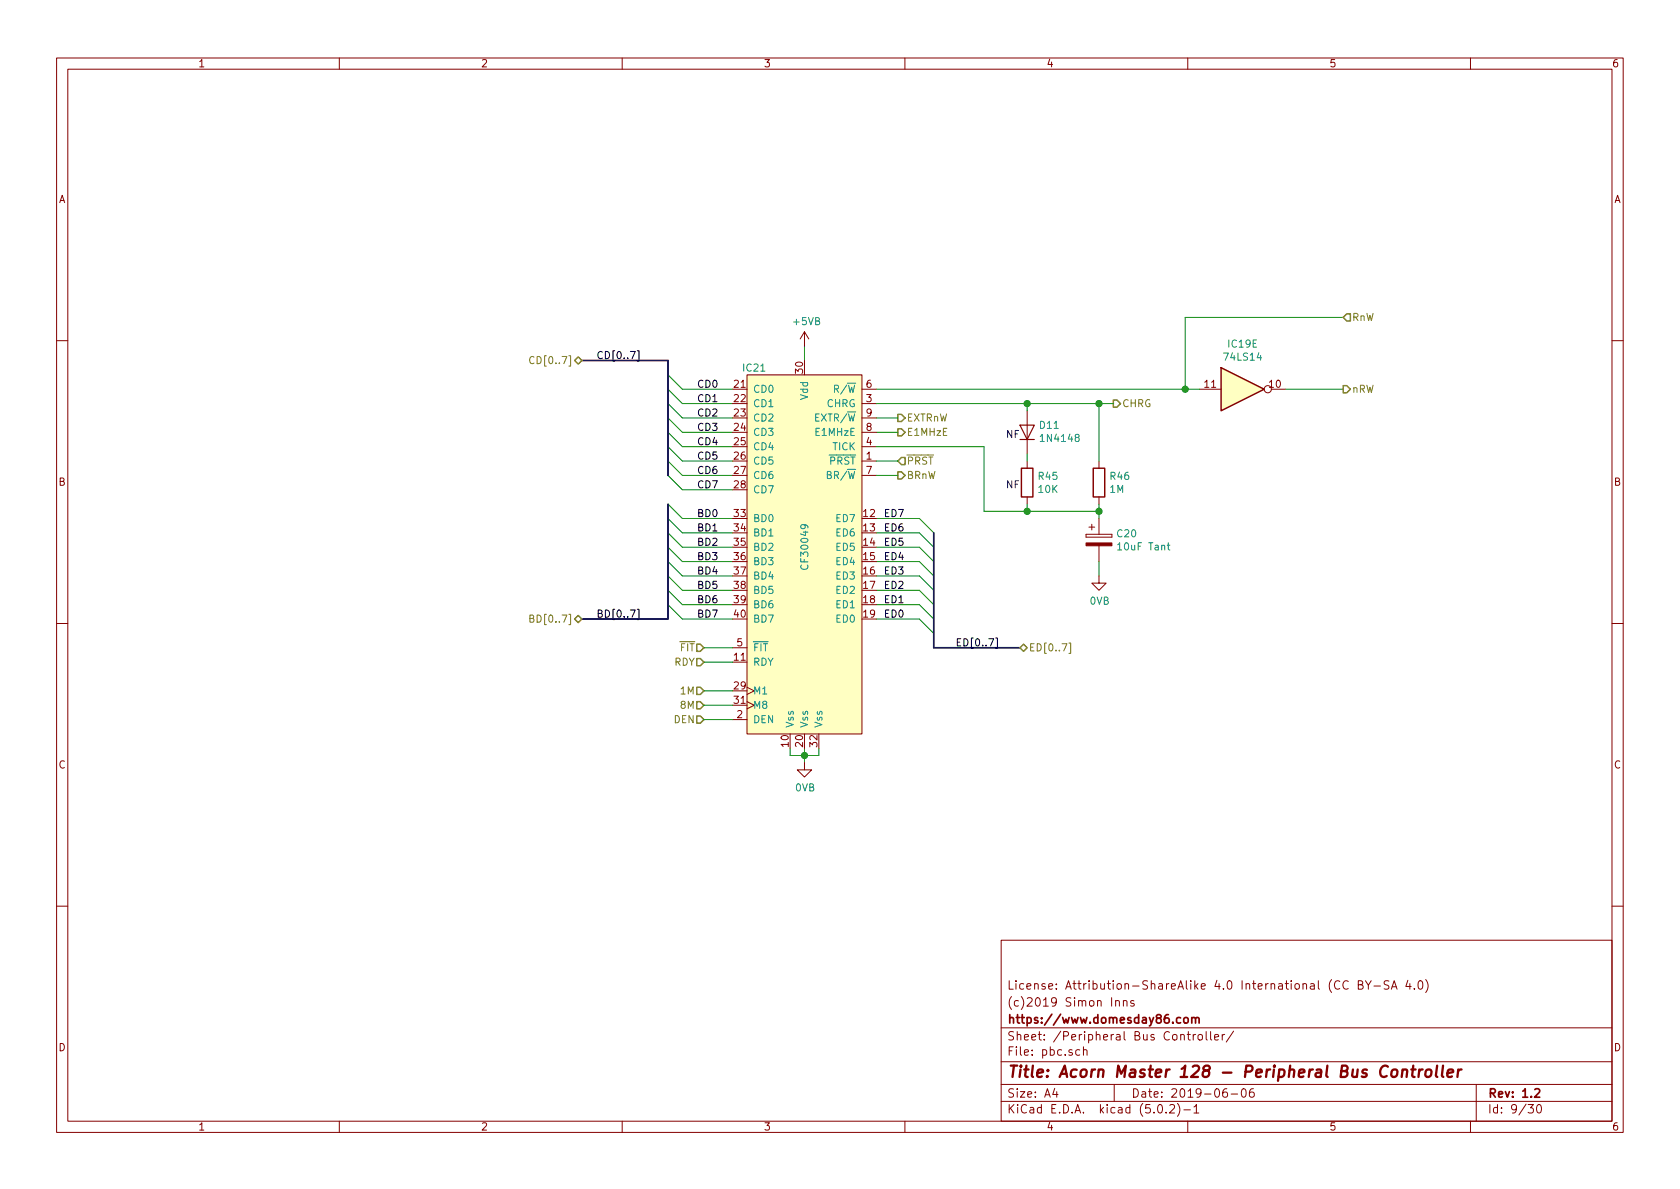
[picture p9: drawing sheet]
<svg xmlns="http://www.w3.org/2000/svg" width="297mm" height="210mm" viewBox="0 0 297 210" stroke-linecap="round" stroke-linejoin="round" font-family="sans-serif">
<g fill="none" stroke="#840000" stroke-width=".18">
<path d="M10 10.3h277v189.9h-277zM12 12.2h273v186.1h-273zM60 10.3v1.9M110 10.3v1.9M160 10.3v1.9M210 10.3v1.9M260 10.3v1.9M142.2 58.7l-.7 1.2M142.2 58.7v2.5M142.2 58.7l.8 1.2M10 60.2h2M132.1 66.3h20.3v63.5h-20.3z"/>
<path d="M152.4 68.8h2.5M152.4 71.4h2.5M152.4 79h2.5M152.4 76.4h2.5M152.4 73.9h2.5M181.6 72.6v7.7M212.1 68.8h3.8M224.8 68.8h2.5M285 60.2h2M152.4 81.5h2.5M152.4 84.1h2.5M181.6 81.5v1.3"/>
<path d="M181.6 87.9v1.2M192 94.5v.5zM192 95h4.6zM192 94.5h4.6zM192.5 93.2h1M193 92.7v1M194.3 81.5v1.3M194.3 87.9v1.2M194.3 91.7v2.8M194.3 96.5v2.8M196.6 94.5v.5zM10 110.3h2"/>
<path d="M129.5 114.5h2.6M194.3 101.8v1.3h1.3l-1.3 1.3-1.3-1.3h1.3M285 110.3h2M129.5 127.2h2.6M132.1 121.5l1.2 .7-1.2 .6M132.1 124.1l1.2 .6-1.2 .6M142.2 134.9v1.2h1.3l-1.3 1.3-1.2-1.3h1.2M10 160.2h2M177 166.3h108v32h-108zM197.3 177.1v-.1a.37 .37 0 0 1 .6 .1v.8M197.3 176.9v1M198.6 177.1l.2-.2 .4 .1 .1 .9"/>
<path d="M198.6 176.9v1M200.5 177a.37 .37 0 0 0-.6 .1l.1 .3 .5 .1 .1 .1-.3 .3-.4-.1M238.4 173.6a.7 .7 0 0 0-.9 .2 .7 .7 0 0 0 .1 .9 .55 .55 0 0 0 .8 .1M240.2 174.1l.7-.1v-.3l-.1-.2-.6-.1v1.5h.5l.3-.3a.41 .41 0 0 0-.4-.5M241.4 173.4l.5 .8 .5-.8M241.9 174.2v.7M242.9 174.4h1.2M245.6 173.5l-.6-.1-.3 .3 .1 .3 .7 .4v.4l-.2 .1-.6-.1M246 174.9l.5-1.5 .5 1.5M246.2 174.5h.7M248.9 173.3l-.3 1.1h.9M249.3 173.9v1"/>
<path d="M250.1 174.8v.1M250.9 173.6l.3-.2a.94 .94 0 0 1 0 1.5l-.4-.3-.1-.6zM252.1 173.2a1.71 1.71 0 0 1 0 2.3M285 160.2h2M60 198.3v1.9M110 198.3v1.9M160 198.3v1.9M177 194.8h108M177 191.8h108M177 187.8h108M177 181.8h108M186.5 192.5l-.4 1h1"/>
<path d="M186.8 193v1M190.9 185.7l-.4-.1-.3 .3 .1 .6 .2 .1 .4-.1M191.6 185.7a.37 .37 0 0 1 .6 .1v.8M191.6 185.1v1.5M197 191.8v3M204.8 195.5l.4-.2a.94 .94 0 0 1 0 1.5 .79 .79 0 0 1-.4-1.3zM206.2 196.7v.1M206.8 195.5l.2-.2h.4l.2 .2 .1 .3-.1 .2-.8 .8h.9M208.2 195.1a1.71 1.71 0 0 1 0 2.3M209.3 196.3h1.2M209.9 182.9h.6M210 198.3v1.9"/>
<path d="M210.1 182.4v1.3l.4 .2M211 182.9v1M211.1 195.8l.4-.5v1.5M211.1 196.8h.9M211.4 182.9l-.3 .1-.1 .2M211.9 183.1l.2-.2 .4 .2v.7l-.2 .1-.4-.1zM213.3 182.4v1.3l.2 .2M214 182.4v1.3l.2 .2M214.8 183.4l.7-.1-.1-.3-.4-.1-.2 .2v.7h.6M216.1 182.9v1M216.5 182.9l-.4 .3M216.9 192.5a.62 .62 0 0 0-.7 .7l.1 .7 .2 .1 .5-.1v-.5l-.1-.2-.4-.1-.3 .3"/>
<path d="M217.7 193.5h1.1M218.1 182.3l-1.3 2M219.6 192.7l.4-.2a.94 .94 0 0 1 0 1.5 .82 .82 0 0 1-.4-1.3zM221.6 192.5a.59 .59 0 0 0-.7 .7l.1 .7 .2 .1 .5-.1 .1-.5-.2-.2-.4-.1-.3 .3M260 198.3v1.9M261 191.8v6.5M270.2 195.3h.9l-.5 .6 .4 .1v.7l-.2 .1-.6-.1M271.8 195.5l.4-.2a.94 .94 0 0 1 0 1.5 .79 .79 0 0 1-.4-1.3z"/>
<circle cx="224.2" cy="68.8" r=".63"/>
</g>
<path d="M210.7 179.9v1M208.7 180l-.4-.1-.3 .3 .1 .6 .2 .1 .4-.1M209.4 180.1l.2-.2 .4 .2 .1 .5-.1 .2-.4 .1-.2-.1zM210.7 180.1l.1-.1a.37 .37 0 0 1 .6 .1v.8M211.4 180.1l.2-.2 .3 .1 .1 .9M271.4 192.7l.2-.2h.4l.2 .5-.9 1h.9" fill="none" stroke="#840000" stroke-width=".3"/>
<g fill="none" stroke="#840000" stroke-width=".41">
<path d="M246.2 189.3a.53 .53 0 0 1 .5-.2 .53 .53 0 0 1 .4 .4l-.1 .6a.54 .54 0 0 1-.5 .4 .54 .54 0 0 1-.5-.4zM248 189.3a.5 .5 0 0 1 .8 .1l-.1 1M248 189.1l-.2 1.3M249.5 189.1h.8M249.9 188.4l-.2 1.8 .1 .1 .3 .1M251 189.1l-.2 1.3M251.5 189.1a.55 .55 0 0 0-.6 .4M252.2 189.3a.53 .53 0 0 1 .5-.2 .53 .53 0 0 1 .4 .4l-.1 .6a.54 .54 0 0 1-.5 .4 .54 .54 0 0 1-.5-.4zM254.1 188.4l-.2 1.8 .2 .2M255.1 188.4l-.2 1.8 .3 .2M255.9 189.8l1-.2v-.4l-.6-.1-.3 .3v.9l.1 .1 .6-.1M257.8 189.1l-.1 1.3"/>
<path d="M258.4 189.1a.55 .55 0 0 0-.6 .4"/>
</g>
<g fill="none" stroke="#008400" stroke-width=".18">
<path d="M237.5 56.1h-28v12.7M118.1 66.3l2.5 2.5h8.9M118.1 68.8l2.5 2.6h8.9M118.1 71.4l2.5 2.5h8.9M118.1 73.9l2.5 2.5h8.9M118.1 76.4l2.5 2.6h8.9M118.1 79l2.5 2.5h8.9M142.2 61.2v2.5M154.9 68.8h57.2M154.9 71.4h41.9M154.9 73.9h3.8M154.9 76.4h3.8"/>
<path d="M154.9 79h19.1v11.4h20.3M181.6 71.4v1.2M194.3 71.4v10.1M227.3 68.8h10.2M118.1 81.5l2.5 2.6h8.9M118.1 84.1l2.5 2.5h8.9M118.1 89.1l2.5 2.6h8.9M118.1 91.7l2.5 2.5h8.9M118.1 94.2l2.5 2.6h8.9M118.1 96.8l2.5 2.5h8.9M118.1 99.3l2.5 2.5h8.9M154.9 81.5h3.8"/>
<path d="M154.9 84.1h3.8M154.9 91.7h7.7l2.5 2.5M154.9 94.2h7.7l2.5 2.6M154.9 96.8h7.7l2.5 2.5M154.9 99.3h7.7l2.5 2.5M181.6 80.3v1.2M181.6 89.1v1.3M194.3 89.1v2.6M194.3 99.3v2.5M118.1 101.8l2.5 2.6h8.9M118.1 104.4l2.5 2.5h8.9M118.1 106.9l2.5 2.6h8.9"/>
<path d="M124.5 114.5h5M124.5 117.1h5M154.9 101.8h7.7l2.5 2.6M154.9 104.4h7.7l2.5 2.5M154.9 106.9h7.7l2.5 2.6M154.9 109.5h7.7l2.5 2.5M124.5 122.2h5M124.5 124.7h5M124.5 127.2h5M139.7 132.3v1.3h5.1v-1.3M142.2 132.3v2.6"/>
</g>
<g fill="#008400" stroke="#008400" stroke-width=".25">
<circle cx="142.2" cy="133.6" r=".51"/>
<circle cx="209.6" cy="68.8" r=".51"/>
<circle cx="181.6" cy="71.4" r=".51"/>
<circle cx="194.3" cy="90.4" r=".51"/>
<circle cx="181.6" cy="90.4" r=".51"/>
<circle cx="194.3" cy="71.4" r=".51"/>
</g>
<path d="M102.9 63.7h15.2v20.4M118.1 89.1v20.4h-15.2M165.1 94.2v20.3h15.2" fill="none" stroke="#000084" stroke-width=".3"/>
<path d="M112.7 62h.3v1.8h-.3M111.5 107.9h.8l-.5 1.2M112.7 107.7h.3v1.9h-.3M176 112.8h.4v1.8h-.4" fill="none" stroke="#000" stroke-width=".18"/>
<path d="M94.4 63.2a.5 .5 0 0 0-.6 0 .5 .5 0 0 0-.2 .6 .45 .45 0 0 0 .3 .5 .45 .45 0 0 0 .5-.1M93.7 109.4l.5-.1 .2-.2-.1-.2-.6-.1v1.2h.5l.2-.1v-.3l-.3-.2M189 113.7h.3v1.8h-.3" fill="none" stroke="#848400" stroke-width=".18"/>
<g fill="none" stroke="#848400" stroke-width=".25">
<path d="M238.1 55.5h.7v1.3h-.7l-.6-.7zM102.2 63.1l.7 .6-.7 .7-.6-.7zM158.7 73.3h.7l.6 .6-.6 .6h-.7zM158.7 75.8h.7l.6 .6-.6 .7h-.7zM196.8 70.7h.7l.6 .7-.6 .6h-.7zM237.5 68.2h.6l.7 .6-.7 .7h-.6zM158.7 83.4h.7l.6 .7-.6 .6h-.7zM159.4 80.9h.6v1.3h-.6l-.7-.7zM101.6 109.5l.6-.7 .7 .7-.7 .6zM123.2 113.9h.6l.7 .6-.7 .7h-.6zM123.2 116.5h.6l.7 .6-.7 .6h-.6zM180.3 114.5l.7-.6 .6 .6-.6 .7z"/>
<path d="M123.2 121.5h.6l.7 .7-.7 .6h-.6zM123.2 124.1h.6l.7 .6-.7 .6h-.6zM123.2 126.6h.6l.7 .6-.7 .7h-.6z"/>
</g>
<g fill="#ffffc2" stroke="#ffffc2" stroke-width=".18">
<path d="M215.9 65l7.6 3.8-7.6 3.8z"/>
<path d="M132.1 66.3h20.3v63.5h-20.3z"/>
</g>
<path d="M215.9 65l7.6 3.8-7.6 3.8zM180.6 82.8h2v5.1h-2zM193.3 82.8h2v5.1h-2z" fill="none" stroke="#840000" stroke-width=".25"/>
<path d="M180.3 75.2h2.6l-1.3 2.5zM180.3 77.7h2.6" fill="none" stroke="#840000" stroke-width=".2"/>
<path d="M192 96h4.6v.5h-4.6z" fill="#840000" stroke="#840000" stroke-width=".18"/>
<path d="M206.4 96.4h.5M206.6 96v1.1l.3 .2" fill="none" stroke="#008484" stroke-width=".18"/>
<text font-size="2.8" fill="#840000" x="178" y="190.5">Title: Acorn Master 128 - Peripheral Bus Controller</text>
<g font-size="2.1" fill="#840000">
<text x="178" y="178">(c)2019 Simon Inns</text>
<text x="178" y="175">License: Attribution-ShareAlike 4.0 International (CC BY-SA 4.0)</text>
<text x="178" y="184">Sheet: /Peripheral Bus Controller/</text>
<text x="178" y="181">https://www.domesday86.com</text>
<text x="178" y="186.7">File: pbc.sch</text>
<text x="178" y="196.9">KiCad E.D.A. kicad (5.0.2)-1</text>
<text x="178" y="194.1">Size: A4</text>
<text x="200" y="194.1">Date: 2019-06-06</text>
<text x="263" y="194.1">Rev: 1.2</text>
<text x="263" y="196.9">Id: 9/30</text>
</g>
<g font-size="1.8" fill="#840000">
<text x="35" y="11.9">1</text>
<text x="85" y="11.9">2</text>
<text x="135" y="11.9">3</text>
<text x="185" y="11.9">4</text>
<text x="235" y="11.9">5</text>
<text x="285" y="11.9">6</text>
<text x="10.4" y="35.9">A</text>
<text x="285.4" y="35.9">A</text>
<text x="142" y="66" transform="rotate(-90 142 66)">30</text>
<text x="129.8" y="68.6">21</text>
<text x="129.8" y="71.1">22</text>
<text x="153.2" y="71.1">3</text>
<text x="153.2" y="68.6">6</text>
<text x="213" y="68.6">11</text>
<text x="224.5" y="68.6">10</text>
<text x="129.8" y="73.7">23</text>
<text x="129.8" y="76.2">24</text>
<text x="153.2" y="76.2">8</text>
<text x="153.2" y="73.7">9</text>
<text x="129.8" y="78.7">25</text>
<text x="129.8" y="81.3">26</text>
<text x="129.8" y="83.8">27</text>
<text x="153.2" y="81.3">1</text>
<text x="153.2" y="78.7">4</text>
<text x="153.2" y="83.8">7</text>
<text x="10.4" y="85.9">B</text>
<text x="129.8" y="86.4">28</text>
<text x="285.4" y="85.9">B</text>
<text x="129.8" y="91.4">33</text>
<text x="129.8" y="94">34</text>
<text x="152.7" y="91.4">12</text>
<text x="152.7" y="94">13</text>
<text x="129.8" y="96.5">35</text>
<text x="129.8" y="99.1">36</text>
<text x="129.8" y="101.6">37</text>
<text x="152.7" y="96.5">14</text>
<text x="152.7" y="99.1">15</text>
<text x="152.7" y="101.6">16</text>
<text x="129.8" y="104.1">38</text>
<text x="129.8" y="106.7">39</text>
<text x="152.7" y="104.1">17</text>
<text x="152.7" y="106.7">18</text>
<text x="129.8" y="109.2">40</text>
<text x="152.7" y="109.2">19</text>
<text x="129.8" y="116.8">11</text>
<text x="130.3" y="114.3">5</text>
<text x="129.8" y="121.9">29</text>
<text x="129.8" y="124.5">31</text>
<text x="130.3" y="127">2</text>
<text x="10.4" y="135.9">C</text>
<text x="139.4" y="132" transform="rotate(-90 139.4 132)">10</text>
<text x="142" y="132" transform="rotate(-90 142 132)">20</text>
<text x="144.5" y="132" transform="rotate(-90 144.5 132)">32</text>
<text x="285.4" y="135.9">C</text>
<text x="10.4" y="185.9">D</text>
<text x="285.4" y="185.9">D</text>
<text x="35" y="199.9">1</text>
<text x="85" y="199.9">2</text>
<text x="135" y="199.9">3</text>
<text x="185" y="199.9">4</text>
<text x="235" y="199.9">5</text>
<text x="285" y="199.9">6</text>
</g>
<g font-size="1.8" fill="#008484">
<text x="140.4" y="57.5">+5VB</text>
<text x="131.5" y="65.7">IC21</text>
<text x="216.6" y="63.8">74LS14</text>
<text x="217.2" y="61.5">IC19E</text>
<text x="133.1" y="69.5">CD0</text>
<text x="142.9" y="70.7" transform="rotate(-90 142.9 70.7)">Vdd</text>
<text x="148" y="69.5">R/W</text>
<text x="133.1" y="72">CD1</text>
<text x="133.1" y="74.5">CD2</text>
<text x="133.1" y="77.1">CD3</text>
<text x="144.4" y="77.1">E1MHzE</text>
<text x="144.5" y="74.5">EXTR/W</text>
<text x="146.2" y="72">CHRG</text>
<text x="183.9" y="75.8">D11</text>
<text x="133.1" y="79.6">CD4</text>
<text x="133.1" y="82.2">CD5</text>
<text x="146.7" y="82.2">PRST</text>
<text x="147.3" y="79.6">TICK</text>
<text x="184.3" y="78.2">1N4148</text>
<text x="133.1" y="84.7">CD6</text>
<text x="133.1" y="87.2">CD7</text>
<text x="146.7" y="84.7">BR/W</text>
<text x="183.7" y="84.9">R45</text>
<text x="183.7" y="87.2">10K</text>
<text x="196.3" y="87.2">1M</text>
<text x="196.4" y="84.9">R46</text>
<text x="133.1" y="92.3">BD0</text>
<text x="133.1" y="94.9">BD1</text>
<text x="148" y="92.3">ED7</text>
<text x="148" y="94.9">ED6</text>
<text x="197.6" y="95">C20</text>
<text x="133.1" y="97.4">BD2</text>
<text x="133.1" y="99.9">BD3</text>
<text x="142.9" y="100.4" transform="rotate(-90 142.9 100.4)">CF30049</text>
<text x="148" y="97.4">ED5</text>
<text x="148" y="99.9">ED4</text>
<text x="198" y="97.3">10uF Tant</text>
<text x="133.1" y="102.5">BD4</text>
<text x="133.1" y="105">BD5</text>
<text x="133.1" y="107.6">BD6</text>
<text x="148" y="102.5">ED3</text>
<text x="148" y="105">ED2</text>
<text x="148" y="107.6">ED1</text>
<text x="192.7" y="106.9">0VB</text>
<text x="133.1" y="110.1">BD7</text>
<text x="148" y="110.1">ED0</text>
<text x="133.1" y="117.7">RDY</text>
<text x="133.1" y="115.2">FIT</text>
<text x="133.1" y="122.8">M1</text>
<text x="133.1" y="125.3">M8</text>
<text x="133.1" y="127.9">DEN</text>
<text x="140.3" y="128.8" transform="rotate(-90 140.3 128.8)">Vss</text>
<text x="142.9" y="128.8" transform="rotate(-90 142.9 128.8)">Vss</text>
<text x="145.4" y="128.8" transform="rotate(-90 145.4 128.8)">Vss</text>
<text x="140.7" y="139.9">0VB</text>
</g>
<g font-size="1.8" fill="#848400">
<text x="239" y="56.8">RnW</text>
<text x="94.7" y="64.4">CD[0..7]</text>
<text x="239" y="69.5">nRW</text>
<text x="160.3" y="74.5">EXTRnW</text>
<text x="160.3" y="77.1">E1MHzE</text>
<text x="198.4" y="72">CHRG</text>
<text x="160.3" y="82.2">PRST</text>
<text x="160.3" y="84.7">BRnW</text>
<text x="94.7" y="110.1">BD[0..7]</text>
<text x="119.2" y="117.7">RDY</text>
<text x="120.3" y="115.2">FIT</text>
<text x="181.9" y="115.2">ED[0..7]</text>
<text x="120.5" y="122.8">1M</text>
<text x="120.5" y="125.3">8M</text>
<text x="119.2" y="127.9">DEN</text>
</g>
<g font-size="1.8">
<text x="105.4" y="63.5">CD[0..7]</text>
<text x="123.2" y="68.6">CD0</text>
<text x="123.2" y="71.1">CD1</text>
<text x="123.2" y="73.7">CD2</text>
<text x="123.2" y="76.2">CD3</text>
<text x="123.2" y="78.7">CD4</text>
<text x="123.2" y="81.3">CD5</text>
<text x="123.2" y="83.8">CD6</text>
<text x="123.2" y="86.4">CD7</text>
<text x="123.2" y="91.4">BD0</text>
<text x="123.2" y="94">BD1</text>
<text x="156.2" y="91.4">ED7</text>
<text x="156.2" y="94">ED6</text>
<text x="123.2" y="96.5">BD2</text>
<text x="123.2" y="99.1">BD3</text>
<text x="123.2" y="101.6">BD4</text>
<text x="156.2" y="96.5">ED5</text>
<text x="156.2" y="99.1">ED4</text>
<text x="156.2" y="101.6">ED3</text>
<text x="123.2" y="104.1">BD5</text>
<text x="123.2" y="106.7">BD6</text>
<text x="156.2" y="104.1">ED2</text>
<text x="156.2" y="106.7">ED1</text>
<text x="105.4" y="109.2">BD[0..7]</text>
<text x="123.2" y="109.2">BD7</text>
<text x="156.2" y="109.2">ED0</text>
<text x="168.9" y="114.3">ED[0..7]</text>
</g>
<g font-size="1.8" fill="#0000c2">
<text x="177.8" y="77.5">NF</text>
<text x="177.8" y="86.4">NF</text>
</g>
</svg>
